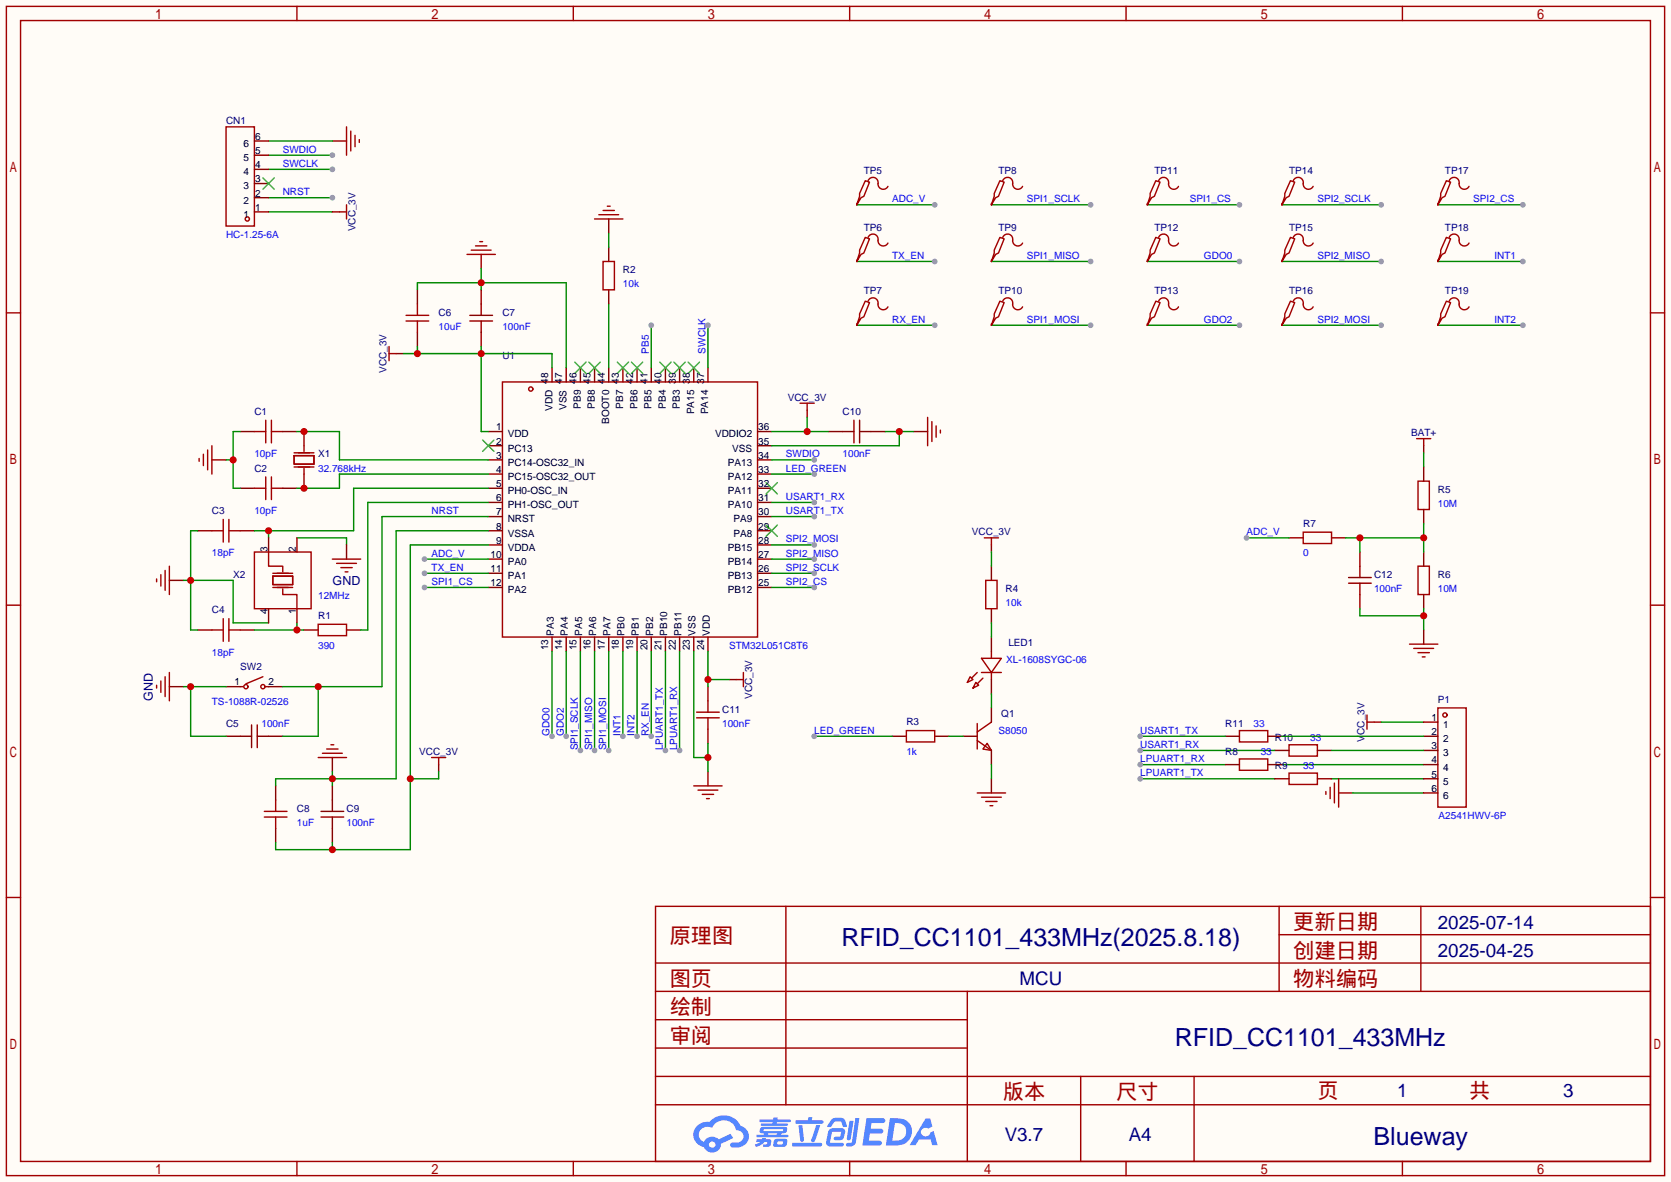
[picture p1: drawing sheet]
<svg xmlns="http://www.w3.org/2000/svg" width="299mm" height="212mm" viewBox="0 0 299 212" stroke-linecap="round" stroke-linejoin="round" font-family="sans-serif">
<path d="M0 0h299.5v211.8h-299.5z" fill="#fffcf7"/>
<g fill="none" stroke="#a10000" stroke-width=".25">
<path d="M1.1 1.1h297.2v209.6h-297.2zM3.7 3.7h292.1v204.5h-292.1zM53.2 1.1v2.6M102.7 1.1v2.6M152.3 1.1v2.6M201.8 1.1v2.6M251.3 1.1v2.6M1.1 56.1h2.6M295.8 56.1h2.5M1.1 108.5h2.6M295.8 108.5h2.5M1.1 160.8h2.6"/>
<path d="M117.5 162.4h178.3v45.8h-178.3zM117.5 177.7h178.3M117.5 172.6h178.3M140.8 162.4v35.6M173.4 177.7v30.5M229.2 162.4v15.3M229.2 167.5h66.6M254.6 162.4v15.3M295.8 160.8h2.5M117.5 182.8h55.9M117.5 198h178.3M117.5 192.9h178.3"/>
<path d="M117.5 187.8h55.9M193.7 192.9v15.3M214 192.9v15.3M53.2 208.2v2.5M102.7 208.2v2.5M152.3 208.2v2.5M201.8 208.2v2.5M251.3 208.2v2.5"/>
</g>
<g fill="#5487ff">
<path d="M155.3 200.4h2.1a.97 .97 0 0 1 1.3 .4 .53 .53 0 0 1-.7 .5h-1.8l-.2 1h1.9a.43 .43 0 0 1 .4 .5 .43 .43 0 0 1-.5 .3h-1.9l-.2 1.3h1.7a.45 .45 0 0 1 .6 .2 .45 .45 0 0 1-.2 .6l-3.2 .1z"/>
<path d="M165.9 200.5h.8l.4 1.4-.7 .4a.82 .82 0 0 0-1.2 .1 .82 .82 0 0 0 .1 1.1 .82 .82 0 0 0 1.2 0l.2-.5 .6-.3 .7 2.5h-.9l-.3-1h-2.1l-.6 1h-1.1z"/>
<path d="M152.2 200.9h.8l-.5 3.2a.36 .36 0 0 1-.4 .3 .36 .36 0 0 1-.3-.4z"/>
<path d="M153.3 200.4h.7l-.6 4.3a1.13 1.13 0 0 1-1.8 .6l.2-.4 .7-.1 .2-.2z"/>
<path d="M149 200.7l.6-.4h1a.77 .77 0 0 1 .9 .6l.3 .9-.2 .2h-.5l-.4-1h-.9a1.3 1.3 0 0 0-.8 .9l-.6 .1-.2-.2z"/>
<path d="M148.6 202.5l.5-.3h1.7a.66 .66 0 0 1 .6 .9l-.1 .4a.81 .81 0 0 1-.9 .9h-.7a.32 .32 0 0 1-.3-.4 .32 .32 0 0 1 .4-.3h.7l.3-.9-1.7 .1-.3 1.9h2.1a.32 .32 0 0 1 .4 .4 .32 .32 0 0 1-.4 .3l-2.3-.1-.5-.3v-.5z"/>
<path d="M142 204.8h5a.33 .33 0 0 1 .3 .4 .33 .33 0 0 1-.3 .3h-4.9l-.2-.2z"/>
<path d="M146.3 201.6h.7l-1 2.9a.36 .36 0 0 1-.4 .2 .36 .36 0 0 1-.3-.3z"/>
<path d="M143.1 201.7h.7l.3 2.6a.34 .34 0 0 1-.3 .3 .34 .34 0 0 1-.4-.2z"/>
<path d="M142.6 200.8h2.2l.1-.4 .1-.2h.6l-.1 .6h1.8a.32 .32 0 0 1 .3 .3 .32 .32 0 0 1-.4 .3h-4.5l-.1-.1z"/>
<path d="M135.6 204.2h.9l.1-.2 .7-.1-.1 .3h.9a.82 .82 0 0 1-.6 1.3h-.7v-.4l.7-.1v-.3h-.5l-.5 .4-1 .4-.2-.4 1-.4h-.8z"/>
<path d="M136.1 200.6h2.5v-.3h.8l-.1 .3h2.2l.2 .3-.2 .2h-2.3v.3h1.8l.2 .2-.2 .2h-4.5l-.2-.2 .1-.2h2l.1-.3h-2.3l-.1-.2z"/>
<path d="M159.5 200.4l-.7 4.9h1.6a2.47 2.47 0 0 0 2.9-1.7 2.47 2.47 0 0 0-1.4-3zM160.4 201.3a1.61 1.61 0 0 1 2 1.4 1.61 1.61 0 0 1-1.8 1.7h-.7z"/>
<path d="M136.3 202.2a.55 .55 0 0 0-.2 .7 .55 .55 0 0 0 .7 .2l.1 .3h-1.3v.4h5.5l.2-.2-.2-.2h-1.2l.2-.3a.7 .7 0 0 0 .8-.2 .7 .7 0 0 0 0-.9h-4.1zM136.9 202.4h3.3l.2 .1-.2 .2h-3.2l-.2-.1zM137.6 203.1h1.7l-.2 .3h-1.4z"/>
<path d="M138.8 204.3a1.05 1.05 0 0 0-.1 1.2 2.91 2.91 0 0 0 2.2-.2 .98 .98 0 0 0 0-1.2h-1.6zM139.4 204.6l.8-.1 .1 .1v.3l-.2 .2h-.8z"/>
<path d="M125 201.7a2.23 2.23 0 0 0-.7 2.3 2.23 2.23 0 0 0 1.8 1.6 1.58 1.58 0 0 0 1.8 .9 1.58 1.58 0 0 0 1.3-1.5l2.2-1-.5-.8-2.1 1a1.65 1.65 0 0 0-2.6 .5 1.45 1.45 0 0 1-.8-2 1.45 1.45 0 0 1 2-.7l.2 .1a2.3 2.3 0 0 1 2.3-1.3 2.3 2.3 0 0 1 2.1 1.7 1.12 1.12 0 0 1 1.2 1.1 1.12 1.12 0 0 1-1.1 1.2h-.7a.45 .45 0 0 0-.6 .3 .45 .45 0 0 0 .5 .6 2.26 2.26 0 0 0 2.9-2.5 2.04 2.04 0 0 0-1.5-1.4 3.3 3.3 0 0 0-5.5-.7l-1.2 .1zM127.1 205.2a.57 .57 0 0 1 1.1 0 .57 .57 0 0 1-1.1 0z"/>
</g>
<g fill="none" stroke="#a10000" stroke-width=".25">
<path d="M72.8 57.5h4M72.8 56.5h4M74.8 54.5v2M74.8 57.5v2.1M108.1 46.9h2v5h-2zM38 79.9v5.1M45.6 77.3h2M47.6 75.3v4.1M48.6 77.3h2.1M48.6 75.3v4.1M90 68.5h45.8v45.7h-45.8zM35.7 82.2v.5"/>
<path d="M36.4 81.4v2M37.2 80.6v3.6M38 95.1h2M40 93.1v4.1M41 95.1h2.1M41 93.1v4.1M45.6 87.5h2M47.6 85.5v4M48.6 85.5v4M48.6 87.5h2.1M38 112.9h2M40 110.9v4"/>
<path d="M41 110.9v4M41 112.9h2.1M57 111.9h5.1v2h-5.1zM47.4 146.4h4M47.4 145.4h4M49.4 143.4v2M49.4 146.4v2.1"/>
<circle cx="95.1" cy="69.7" r=".38"/>
</g>
<g fill="none" stroke="#870000" stroke-width=".25">
<path d="M74.8 51.9v2.6M74.8 59.6v2.5M84.2 57.5h4.1M84.2 56.5h4.1M86.2 51.9v4.6M86.2 57.5v4.6M109.1 44.3v2.6M109.1 51.9v2.6M43.1 77.3h2.5M50.7 77.3h2.5M87.5 77.3h2.5M87.5 79.9h2.5"/>
<path d="M98.9 65.9v2.6M101.5 65.9v2.6M104 65.9v2.6M106.6 65.9v2.6M109.1 65.9v2.6M111.6 65.9v2.6M114.2 65.9v2.6M116.7 65.9v2.6M119.3 65.9v2.6M121.8 65.9v2.6M124.3 65.9v2.6M126.9 65.9v2.6"/>
<path d="M135.8 77.3h2.5M135.8 79.9h2.5M35.4 95.1h2.6M38 82.4h2.5M43.1 87.5h2.5M43.1 95.1h2.5M50.7 87.5h2.5M87.5 82.4h2.5M87.5 85h2.5M87.5 87.5h2.5M87.5 90h2.5M87.5 92.6h2.5"/>
<path d="M87.5 95.1h2.5M87.5 97.7h2.5M135.8 82.4h2.5M135.8 85h2.5M135.8 87.5h2.5M135.8 90h2.5M135.8 92.6h2.5M135.8 95.1h2.5M135.8 97.7h2.5M35.4 112.9h2.6M43.1 112.9h2.5M54.5 112.9h2.5"/>
<path d="M62.1 112.9h2.5M87.5 100.2h2.5M87.5 102.7h2.5M87.5 105.3h2.5M98.9 114.2v2.5M101.5 114.2v2.5M104 114.2v2.5M106.6 114.2v2.5M109.1 114.2v2.5M111.6 114.2v2.5M114.2 114.2v2.5M116.7 114.2v2.5"/>
<path d="M119.3 114.2v2.5M121.8 114.2v2.5M124.3 114.2v2.5M126.9 114.2v2.5M135.8 100.2h2.5M135.8 102.7h2.5M135.8 105.3h2.5M49.4 140.8v2.6M49.4 148.5v2.5"/>
</g>
<g fill="none" stroke="#3c3" stroke-width=".25">
<path d="M86.5 78.9l2 2M88.5 78.9l-2 2M103 64.9l2 2M105 64.9l-2 2M105.5 64.9l2.1 2M107.6 64.9l-2.1 2M110.6 64.9l2 2M112.6 64.9l-2 2M113.2 64.9l2 2M115.2 64.9l-2 2M118.2 64.9l2.1 2M120.3 64.9l-2.1 2"/>
<path d="M120.8 64.9l2 2M122.8 64.9l-2 2M123.3 64.9l2 2M125.3 64.9l-2 2M137.3 94.1l2 2M137.3 86.5l2 2M139.3 94.1l-2 2M139.3 86.5l-2 2"/>
</g>
<path d="M43.1 77.3h-1.3v10.2h1.3M40.5 82.4h1.3" fill="none" stroke="#008700" stroke-width=".25"/>
<circle cx="41.8" cy="82.4" r=".63" fill="#c00"/>
<path d="M45.6 112.9h8.9M53.2 111.6v1.3" fill="none" stroke="#008700" stroke-width=".25"/>
<circle cx="53.2" cy="112.9" r=".63" fill="#c00"/>
<path d="M59.6 25.3h2.5M59.6 38h1.2M30.4 104h2.5" fill="none" stroke="#870000" stroke-width=".25"/>
<path d="M60.8 38h1.3M62.1 22.7v5.1M62.1 36.7v2.5M62.9 23.5v3.6M63.6 24.3v2M64.4 25v.5M28.1 103.8v.5M28.8 103v2M29.6 102.2v3.6M30.4 101.5v5.1" fill="none" stroke="#a10000" stroke-width=".25"/>
<path d="M48.1 25.3h11.5M48.1 38h11.5M48.1 35.4h11.5" fill="none" stroke="#008700" stroke-width=".25"/>
<circle cx="59.6" cy="35.4" r=".51" fill="#999"/>
<path d="M48.1 27.8h11.5" fill="none" stroke="#008700" stroke-width=".25"/>
<circle cx="59.6" cy="27.8" r=".51" fill="#999"/>
<path d="M48.1 30.4h11.5" fill="none" stroke="#008700" stroke-width=".25"/>
<circle cx="59.6" cy="30.4" r=".51" fill="#999"/>
<g fill="none" stroke="#870000" stroke-width=".25">
<path d="M109.1 39.2v2.6M86.2 45.6v2.5M148.5 77.3h4.5M153 75.3v4.1M154.1 77.3h4.5M154.1 75.3v4.1M163.7 77.3h2.5M40.5 132h4.6M45.1 129.9v4.1M46.1 132h4.6M46.1 129.9v4.1M59.6 135.8v2.5"/>
<path d="M124.8 127.6h4.1M124.8 128.7h4.1M126.9 123.1v4.5M126.9 128.7v4.5M126.9 138.3v2.5M57.5 145.4h4.1M57.5 146.4h4.1M59.6 140.8v4.6M59.6 146.4v4.6"/>
</g>
<g fill="none" stroke="#a10000" stroke-width=".25">
<path d="M106.6 39.2h5M107.3 38.5h3.6M108.1 37.7h2M108.8 37h.5M83.7 45.6h5.1M84.5 44.8h3.5M85.2 44.1h2M86 43.3h.5M166.2 74.8v5.1M167 75.6v3.5M167.8 76.3v2.1M168.5 77.1v.5"/>
<path d="M57 135.8h5.1M57.8 135h3.5M58.5 134.2h2.1M59.3 133.5h.5M124.3 140.8h5.1M125.1 141.6h3.6M125.9 142.4h2M126.6 143.1h.5"/>
</g>
<path d="M53.2 77.3h7.6v5.1h26.7M158.6 77.3h5.1M161.2 77.3v2.6h-22.9M87.5 90h-21.6v22.9h-1.3M87.5 85h-26.7v2.5h-7.6" fill="none" stroke="#008700" stroke-width=".25"/>
<circle cx="161.2" cy="77.3" r=".63" fill="#c00"/>
<path d="M124.3 116.7v19.1h2.6M126.9 133.2v5.1" fill="none" stroke="#008700" stroke-width=".25"/>
<circle cx="126.9" cy="135.8" r=".63" fill="#c00"/>
<path d="M87.5 95.1h-16.5v44.5h-21.6v1.2M59.6 138.3v2.5" fill="none" stroke="#008700" stroke-width=".25"/>
<circle cx="59.6" cy="139.6" r=".63" fill="#c00"/>
<path d="M74.8 51.9v-1.2h26.7v15.2M86.2 48.1v3.8" fill="none" stroke="#008700" stroke-width=".25"/>
<circle cx="86.2" cy="50.7" r=".63" fill="#c00"/>
<path d="M109.1 41.8v2.5M109.1 54.5v11.4M126.9 58.3v7.6" fill="none" stroke="#008700" stroke-width=".25"/>
<circle cx="126.9" cy="58.3" r=".51" fill="#999"/>
<path d="M138.3 82.4h7.6" fill="none" stroke="#008700" stroke-width=".25"/>
<circle cx="145.9" cy="82.4" r=".51" fill="#999"/>
<path d="M76.1 100.2h11.4" fill="none" stroke="#008700" stroke-width=".25"/>
<circle cx="76.1" cy="100.2" r=".51" fill="#999"/>
<path d="M76.1 102.7h11.4" fill="none" stroke="#008700" stroke-width=".25"/>
<circle cx="76.1" cy="102.7" r=".51" fill="#999"/>
<path d="M76.1 105.3h11.4" fill="none" stroke="#008700" stroke-width=".25"/>
<circle cx="76.1" cy="105.3" r=".51" fill="#999"/>
<path d="M98.9 116.7v15.3" fill="none" stroke="#008700" stroke-width=".25"/>
<circle cx="98.9" cy="132" r=".51" fill="#999"/>
<path d="M101.5 116.7v15.3" fill="none" stroke="#008700" stroke-width=".25"/>
<circle cx="101.5" cy="132" r=".51" fill="#999"/>
<path d="M104 116.7v17.8" fill="none" stroke="#008700" stroke-width=".25"/>
<circle cx="104" cy="134.5" r=".51" fill="#999"/>
<path d="M106.6 116.7v17.8" fill="none" stroke="#008700" stroke-width=".25"/>
<circle cx="106.6" cy="134.5" r=".51" fill="#999"/>
<path d="M109.1 116.7v17.8" fill="none" stroke="#008700" stroke-width=".25"/>
<circle cx="109.1" cy="134.5" r=".51" fill="#999"/>
<path d="M111.6 116.7v15.3" fill="none" stroke="#008700" stroke-width=".25"/>
<circle cx="111.6" cy="132" r=".51" fill="#999"/>
<path d="M114.2 116.7v15.3" fill="none" stroke="#008700" stroke-width=".25"/>
<circle cx="114.2" cy="132" r=".51" fill="#999"/>
<path d="M116.7 116.7v15.3" fill="none" stroke="#008700" stroke-width=".25"/>
<circle cx="116.7" cy="132" r=".51" fill="#999"/>
<path d="M138.3 105.3h7.6" fill="none" stroke="#008700" stroke-width=".25"/>
<circle cx="145.9" cy="105.3" r=".51" fill="#999"/>
<path d="M138.3 102.7h7.6" fill="none" stroke="#008700" stroke-width=".25"/>
<circle cx="145.9" cy="102.7" r=".51" fill="#999"/>
<path d="M138.3 100.2h7.6" fill="none" stroke="#008700" stroke-width=".25"/>
<circle cx="145.9" cy="100.2" r=".51" fill="#999"/>
<path d="M138.3 97.7h7.6" fill="none" stroke="#008700" stroke-width=".25"/>
<circle cx="145.9" cy="97.7" r=".51" fill="#999"/>
<path d="M138.3 92.6h7.6" fill="none" stroke="#008700" stroke-width=".25"/>
<circle cx="145.9" cy="92.6" r=".51" fill="#999"/>
<path d="M138.3 90h7.6" fill="none" stroke="#008700" stroke-width=".25"/>
<circle cx="145.9" cy="90" r=".51" fill="#999"/>
<path d="M138.3 85h7.6" fill="none" stroke="#008700" stroke-width=".25"/>
<circle cx="145.9" cy="85" r=".51" fill="#999"/>
<path d="M177.7 97.7v1.2M177.7 101.5v2.5M177.7 109.1v2.5M177.7 114.2v2.5M159.9 132h2.5M167.5 132h2.6M172.6 132h2.5M177.7 121.8v2.5M177.7 126.9v2.5M177.7 134.5v2.5M177.7 139.6v2.5" fill="none" stroke="#870000" stroke-width=".25"/>
<g fill="none" stroke="#a10000" stroke-width=".25">
<path d="M176.4 96.4h2.5M177.7 96.4v1.3M175.9 118h3.6l-1.8 2.5zM176.7 104h2v5.1h-2zM177.7 116.7v1.3M162.4 130.9h5.1v2.1h-5.1zM173.9 121.3l.5 .5-1 .5zM174.9 122.3l.5 .5-1 .5zM175.1 120.5l-1 1M175.1 129.7v4.5M175.1 132.7l2.6 1.8M175.9 120.5h3.6"/>
<path d="M176.1 121.5l-1 1.1M176.9 133.2l.8 1.3-1.6-.3zM177.7 120.5v1.3M177.7 129.4l-2.6 1.8M175.1 142.1h5.1M175.9 142.9h3.6M176.7 143.6h2M177.4 144.4h.5"/>
</g>
<path d="M177.7 98.9v2.6M177.7 111.6v2.6M145.9 132h14M170.1 132h2.5M177.7 124.3v2.6M177.7 137v2.6" fill="none" stroke="#008700" stroke-width=".25"/>
<circle cx="145.9" cy="132" r=".51" fill="#999"/>
<path d="M233.6 95.4h5v2h-5zM254.1 86.2h2.1v5.1h-2.1zM254.1 101.5h2.1v5.1h-2.1z" fill="none" stroke="#a10000" stroke-width=".25"/>
<path d="M231 96.4h2.6M238.6 96.4h2.6M243.7 98.9v4.6M255.1 83.7v2.5M255.1 91.3v2.6M255.1 98.9v2.6M241.7 103.5h4M241.7 104.5h4M243.7 104.5v4.6M255.1 106.6v2.5" fill="none" stroke="#870000" stroke-width=".25"/>
<path d="M241.2 96.4h13.9M243.7 96.4v2.5M255.1 93.9v5" fill="none" stroke="#008700" stroke-width=".25"/>
<g fill="#c00">
<circle cx="243.7" cy="96.4" r=".63"/>
<circle cx="255.1" cy="96.4" r=".63"/>
</g>
<path d="M255.1 112.9v2.5" fill="none" stroke="#870000" stroke-width=".25"/>
<path d="M252.6 115.4h5.1M253.4 116.2h3.5M254.1 117h2.1M254.9 117.7h.5" fill="none" stroke="#a10000" stroke-width=".25"/>
<path d="M243.7 109.1v1.3h11.4M255.1 109.1v3.8" fill="none" stroke="#008700" stroke-width=".25"/>
<circle cx="255.1" cy="110.4" r=".63" fill="#c00"/>
<path d="M255.1 79.9v1.3" fill="none" stroke="#870000" stroke-width=".25"/>
<path d="M253.9 78.6h2.5M255.1 78.6v1.3" fill="none" stroke="#a10000" stroke-width=".25"/>
<path d="M223.4 96.4h7.6M255.1 81.2v2.5" fill="none" stroke="#008700" stroke-width=".25"/>
<circle cx="223.4" cy="96.4" r=".51" fill="#999"/>
<path d="M219.6 132h2.5M227.2 132h2.5M228.5 134.5h2.5M236.1 134.5h2.5M246.3 129.4h1.2" fill="none" stroke="#870000" stroke-width=".25"/>
<path d="M222.1 130.9h5.1v2.1h-5.1zM231 133.5h5.1v2h-5.1zM245 128.1v2.6M245 129.4h1.3" fill="none" stroke="#a10000" stroke-width=".25"/>
<path d="M204.3 134.5h24.2M247.5 129.4h7.6" fill="none" stroke="#008700" stroke-width=".25"/>
<circle cx="204.3" cy="134.5" r=".51" fill="#999"/>
<path d="M204.3 132h15.3" fill="none" stroke="#008700" stroke-width=".25"/>
<circle cx="204.3" cy="132" r=".51" fill="#999"/>
<path d="M153.5 36.7h14M229.7 137h25.4M238.6 139.6h16.5M242.4 142.1h12.7" fill="none" stroke="#008700" stroke-width=".25"/>
<path d="M239.9 142.1h2.5" fill="none" stroke="#870000" stroke-width=".25"/>
<path d="M239.9 139.6v5.1M237.6 141.9v.5M238.4 141.1v2M239.1 140.3v3.6" fill="none" stroke="#a10000" stroke-width=".25"/>
<circle cx="167.5" cy="36.7" r=".51" fill="#999"/>
<path d="M153.5 46.9h14" fill="none" stroke="#008700" stroke-width=".25"/>
<circle cx="167.5" cy="46.9" r=".51" fill="#999"/>
<path d="M205.6 36.7h16.5" fill="none" stroke="#008700" stroke-width=".25"/>
<circle cx="222.1" cy="36.7" r=".51" fill="#999"/>
<path d="M177.7 36.7h17.8" fill="none" stroke="#008700" stroke-width=".25"/>
<circle cx="195.5" cy="36.7" r=".51" fill="#999"/>
<path d="M177.7 46.9h17.8" fill="none" stroke="#008700" stroke-width=".25"/>
<circle cx="195.5" cy="46.9" r=".51" fill="#999"/>
<path d="M177.7 58.3h17.8" fill="none" stroke="#008700" stroke-width=".25"/>
<circle cx="195.5" cy="58.3" r=".51" fill="#999"/>
<path d="M205.6 46.9h16.5" fill="none" stroke="#008700" stroke-width=".25"/>
<circle cx="222.1" cy="46.9" r=".51" fill="#999"/>
<path d="M205.6 58.3h16.5" fill="none" stroke="#008700" stroke-width=".25"/>
<circle cx="222.1" cy="58.3" r=".51" fill="#999"/>
<path d="M257.7 36.7h15.2" fill="none" stroke="#008700" stroke-width=".25"/>
<circle cx="272.9" cy="36.7" r=".51" fill="#999"/>
<path d="M229.7 36.7h17.8" fill="none" stroke="#008700" stroke-width=".25"/>
<circle cx="247.5" cy="36.7" r=".51" fill="#999"/>
<path d="M229.7 46.9h17.8" fill="none" stroke="#008700" stroke-width=".25"/>
<circle cx="247.5" cy="46.9" r=".51" fill="#999"/>
<path d="M229.7 58.3h17.8" fill="none" stroke="#008700" stroke-width=".25"/>
<circle cx="247.5" cy="58.3" r=".51" fill="#999"/>
<path d="M257.7 46.9h15.2" fill="none" stroke="#008700" stroke-width=".25"/>
<circle cx="272.9" cy="46.9" r=".51" fill="#999"/>
<path d="M257.7 58.3h15.2" fill="none" stroke="#008700" stroke-width=".25"/>
<circle cx="272.9" cy="58.3" r=".51" fill="#999"/>
<path d="M153.5 58.3h14" fill="none" stroke="#008700" stroke-width=".25"/>
<circle cx="167.5" cy="58.3" r=".51" fill="#999"/>
<path d="M78.6 137v1.3" fill="none" stroke="#870000" stroke-width=".25"/>
<path d="M77.3 135.8h2.6M78.6 135.8v1.2" fill="none" stroke="#a10000" stroke-width=".25"/>
<path d="M87.5 97.7h-14v54.6h-24.1v-1.3M78.6 138.3v1.3h-5.1M59.6 151v1.3" fill="none" stroke="#008700" stroke-width=".25"/>
<g fill="#c00">
<circle cx="73.5" cy="139.6" r=".63"/>
<circle cx="59.6" cy="152.3" r=".63"/>
</g>
<path d="M130.7 121.8h1.3" fill="none" stroke="#870000" stroke-width=".25"/>
<path d="M132 121.8h1.2M133.2 120.5v2.6" fill="none" stroke="#a10000" stroke-width=".25"/>
<path d="M126.9 116.7v6.4M126.9 121.8h3.8" fill="none" stroke="#008700" stroke-width=".25"/>
<circle cx="126.9" cy="121.8" r=".63" fill="#c00"/>
<path d="M144.7 73.5v1.3" fill="none" stroke="#870000" stroke-width=".25"/>
<path d="M143.4 72.3h2.5M144.7 72.3v1.2" fill="none" stroke="#a10000" stroke-width=".25"/>
<path d="M138.3 77.3h10.2M144.7 74.8v2.5" fill="none" stroke="#008700" stroke-width=".25"/>
<circle cx="144.7" cy="77.3" r=".63" fill="#c00"/>
<path d="M71 63.4h1.3" fill="none" stroke="#870000" stroke-width=".25"/>
<path d="M69.7 62.1v2.5M69.7 63.4h1.3" fill="none" stroke="#a10000" stroke-width=".25"/>
<path d="M72.3 63.4h26.6v2.5M74.8 62.1v1.3M86.2 62.1v15.2h1.3" fill="none" stroke="#008700" stroke-width=".25"/>
<g fill="#c00">
<circle cx="74.8" cy="63.4" r=".63"/>
<circle cx="86.2" cy="63.4" r=".63"/>
</g>
<g fill="none" stroke="#a10000" stroke-width=".25">
<path d="M257.7 126.9h5.1v17.8h-5.1z"/>
<circle cx="259" cy="128.1" r=".38"/>
</g>
<path d="M255.1 129.4h2.6M255.1 132h2.6M255.1 134.5h2.6M255.1 137h2.6M255.1 139.6h2.6M255.1 142.1h2.6" fill="none" stroke="#870000" stroke-width=".25"/>
<path d="M116.7 58.3v7.6" fill="none" stroke="#008700" stroke-width=".25"/>
<circle cx="116.7" cy="58.3" r=".51" fill="#999"/>
<path d="M119.3 116.7v17.8" fill="none" stroke="#008700" stroke-width=".25"/>
<circle cx="119.3" cy="134.5" r=".51" fill="#999"/>
<path d="M121.8 116.7v17.8" fill="none" stroke="#008700" stroke-width=".25"/>
<circle cx="121.8" cy="134.5" r=".51" fill="#999"/>
<path d="M204.3 139.6h24.2" fill="none" stroke="#008700" stroke-width=".25"/>
<circle cx="204.3" cy="139.6" r=".51" fill="#999"/>
<path d="M204.3 137h15.3" fill="none" stroke="#008700" stroke-width=".25"/>
<circle cx="204.3" cy="137" r=".51" fill="#999"/>
<path d="M222.1 136h5.1v2h-5.1zM231 138.6h5.1v2h-5.1z" fill="none" stroke="#a10000" stroke-width=".25"/>
<path d="M219.6 137h2.5M227.2 137h2.5M228.5 139.6h2.5M236.1 139.6h2.5" fill="none" stroke="#870000" stroke-width=".25"/>
<path d="M48.1 95.1v1.3M87.5 87.5h-24.1v7.6h-17.8" fill="none" stroke="#008700" stroke-width=".25"/>
<circle cx="48.1" cy="95.1" r=".63" fill="#c00"/>
<path d="M35.4 95.1h-1.2v17.8h1.2M32.9 104h8.9v7.6h6.3" fill="none" stroke="#008700" stroke-width=".25"/>
<circle cx="34.2" cy="104" r=".63" fill="#c00"/>
<path d="M53.2 96.4h8.9v1.3M87.5 92.6h-19v30.5h-17.8M57 123.1v8.9h-6.3" fill="none" stroke="#008700" stroke-width=".25"/>
<g fill="none" stroke="#870000" stroke-width=".25">
<path d="M153.5 36.4v.3M177.7 36.4v.3M205.6 36.4v.3M229.7 36.4v.3M257.7 36.4v.3M153.5 46.6v.3M153.5 58v.3M177.7 46.6v.3M177.7 58v.3M205.6 46.6v.3M205.6 58v.3M229.7 46.6v.3"/>
<path d="M229.7 58v.3M257.7 46.6v.3M257.7 58v.3M62.1 97.7v2.5M40.5 123.1h2.6M48.1 123.1h2.6"/>
</g>
<g fill="none" stroke="#a10000" stroke-width=".25">
<path d="M155.1 32.4l.7 .2-1 2.6-.5 .2-.8 1.3 .6-1.5v-.5zM155.6 32.4a.93 .93 0 0 1 1.1-.6 .93 .93 0 0 1 .7 1.1 .94 .94 0 0 0 .6 1 .94 .94 0 0 0 1.1-.5M179.2 32.4l.8 .2-1.1 2.6-.5 .2-.7 1.3 .5-1.5v-.5zM179.7 32.4a.93 .93 0 0 1 1.1-.6 .93 .93 0 0 1 .7 1.1 .94 .94 0 0 0 .7 1 .94 .94 0 0 0 1.1-.5M207.1 32.4l.8 .2-1 2.6-.5 .2-.8 1.3 .5-1.5v-.5zM207.6 32.4a.93 .93 0 0 1 1.2-.6 .93 .93 0 0 1 .6 1.1 .94 .94 0 0 0 .7 1 .94 .94 0 0 0 1.1-.5M231.3 32.4l.7 .2-1 2.6-.5 .2-.8 1.3 .6-1.5v-.5zM231.8 32.4a.93 .93 0 0 1 1.1-.6 .93 .93 0 0 1 .7 1.1 .94 .94 0 0 0 .6 1 .94 .94 0 0 0 1.1-.5M259.2 32.4l.8 .2-1 2.6-.6 .2-.7 1.3 .5-1.5v-.5zM259.7 32.4a.93 .93 0 0 1 1.1-.6 .93 .93 0 0 1 .7 1.1 .94 .94 0 0 0 .7 1 .94 .94 0 0 0 1.1-.5M155.1 42.5l.7 .3-1 2.5-.5 .3-.8 1.3 .6-1.6v-.5zM155.1 54l.7 .2-1 2.6-.5 .2-.8 1.3 .6-1.5v-.5z"/>
<path d="M155.6 42.5a.93 .93 0 0 1 1.1-.5 .93 .93 0 0 1 .7 1.1 .94 .94 0 0 0 .6 .9 .94 .94 0 0 0 1.1-.4M155.6 54a.93 .93 0 0 1 1.1-.6 .93 .93 0 0 1 .7 1.1 .94 .94 0 0 0 .6 1 .94 .94 0 0 0 1.1-.5M179.2 42.5l.8 .3-1.1 2.5-.5 .3-.7 1.3 .5-1.6v-.5zM179.2 54l.8 .2-1.1 2.6-.5 .2-.7 1.3 .5-1.5v-.5zM179.7 42.5a.93 .93 0 0 1 1.1-.5 .93 .93 0 0 1 .7 1.1 .94 .94 0 0 0 .7 .9 .94 .94 0 0 0 1.1-.4M179.7 54a.93 .93 0 0 1 1.1-.6 .93 .93 0 0 1 .7 1.1 .94 .94 0 0 0 .7 1 .94 .94 0 0 0 1.1-.5M207.1 42.5l.8 .3-1 2.5-.5 .3-.8 1.3 .5-1.6v-.5zM207.1 54l.8 .2-1 2.6-.5 .2-.8 1.3 .5-1.5v-.5zM207.6 42.5a.93 .93 0 0 1 1.2-.5 .93 .93 0 0 1 .6 1.1 .94 .94 0 0 0 .7 .9 .94 .94 0 0 0 1.1-.4M207.6 54a.93 .93 0 0 1 1.2-.6 .93 .93 0 0 1 .6 1.1 .94 .94 0 0 0 .7 1 .94 .94 0 0 0 1.1-.5M231.3 42.5l.7 .3-1 2.5-.5 .3-.8 1.3 .6-1.6v-.5zM231.3 54l.7 .2-1 2.6-.5 .2-.8 1.3 .6-1.5v-.5z"/>
<path d="M231.8 42.5a.93 .93 0 0 1 1.1-.5 .93 .93 0 0 1 .7 1.1 .94 .94 0 0 0 .6 .9 .94 .94 0 0 0 1.1-.4M231.8 54a.93 .93 0 0 1 1.1-.6 .93 .93 0 0 1 .7 1.1 .94 .94 0 0 0 .6 1 .94 .94 0 0 0 1.1-.5M259.2 42.5l.8 .3-1 2.5-.6 .3-.7 1.3 .5-1.6v-.5zM259.2 54l.8 .2-1 2.6-.6 .2-.7 1.3 .5-1.5v-.5zM259.7 42.5a.93 .93 0 0 1 1.1-.5 .93 .93 0 0 1 .7 1.1 .94 .94 0 0 0 .7 .9 .94 .94 0 0 0 1.1-.4M259.7 54a.93 .93 0 0 1 1.1-.6 .93 .93 0 0 1 .7 1.1 .94 .94 0 0 0 .7 1 .94 .94 0 0 0 1.1-.5M59.6 100.2h5M60.3 101h3.6M61.1 101.7h2M61.8 102.5h.6M43.1 123.1h.5M47.1 121.3l-3 1.3"/>
<path d="M47.6 123.1h.5"/>
<circle cx="44.1" cy="123.1" r=".38"/>
<circle cx="47.1" cy="123.1" r=".38"/>
</g>
<circle cx="57" cy="123.1" r=".63" fill="#c00"/>
<path d="M30.4 123.1h2.5" fill="none" stroke="#870000" stroke-width=".25"/>
<path d="M28.1 122.8v.5M28.8 122v2.1M29.6 121.3v3.5M30.4 120.5v5.1" fill="none" stroke="#a10000" stroke-width=".25"/>
<path d="M32.9 123.1h7.6M34.2 123.1v8.9h6.3" fill="none" stroke="#008700" stroke-width=".25"/>
<circle cx="34.2" cy="123.1" r=".63" fill="#c00"/>
<path d="M54.5 77.3v2.6M48.1 96.4v2.5M53.2 96.4v2.5M48.1 109.1v2.5M53.2 109.1v2.5" fill="none" stroke="#870000" stroke-width=".25"/>
<path d="M54.5 79.9v1M45.6 98.9h10.2v10.2h-10.2zM48.1 98.9v2.6h2.6v1M52.7 81.7h3.6v1.5h-3.6zM52.7 83.7h3.6M52.7 81.2h3.6M54.5 83.9v1.1M48.9 103.3h3.6v1.5h-3.6zM48.9 105.3h3.6M48.9 102.7h3.6M50.7 105.5v1.1h2.5v2.5" fill="none" stroke="#a10000" stroke-width=".25"/>
<circle cx="54.5" cy="77.3" r=".63" fill="#c00"/>
<path d="M54.5 85v2.5" fill="none" stroke="#870000" stroke-width=".25"/>
<circle cx="54.5" cy="87.5" r=".63" fill="#c00"/>
<path d="M229.7 132h25.4M238.6 134.5h16.5" fill="none" stroke="#008700" stroke-width=".25"/>
<g fill="none" stroke="#a10000" stroke-width=".25">
<path d="M40.5 22.7h5.1v17.8h-5.1z"/>
<circle cx="44.3" cy="39.2" r=".38"/>
</g>
<path d="M45.6 38h2.5M45.6 35.4h2.5M45.6 32.9h2.5M45.6 30.4h2.5M45.6 27.8h2.5M45.6 25.3h2.5" fill="none" stroke="#870000" stroke-width=".25"/>
<path d="M47.1 31.9l2 2M49.1 31.9l-2 2" fill="none" stroke="#3c3" stroke-width=".25"/>
<g font-size="4.5" fill="#000080">
<text x="150.8" y="169.6">RFID_CC1101_433MHz(2025.8.18)</text>
<text x="210.5" y="187.4">RFID_CC1101_433MHz</text>
<text x="246.2" y="205.2">Blueway</text>
</g>
<g font-size="3.8" fill="#a00000">
<text x="231.8" y="166.5">更新日期</text>
<text x="120" y="169.1">原理图</text>
<text x="231.8" y="171.6">创建日期</text>
<text x="120" y="176.7">图页</text>
<text x="231.8" y="176.7">物料编码</text>
<text x="120" y="181.8">绘制</text>
<text x="120" y="186.9">审阅</text>
<text x="179.7" y="197">版本</text>
<text x="200" y="197">尺寸</text>
<text x="236.1" y="196.8">页</text>
<text x="263.3" y="196.8">共</text>
</g>
<g font-size="3.4" fill="#000080">
<text x="257.7" y="166.4">2025-07-14</text>
<text x="257.7" y="171.5">2025-04-25</text>
<text x="182.7" y="176.6">MCU</text>
<text x="250.4" y="196.7">1</text>
<text x="280.1" y="196.7">3</text>
<text x="180.1" y="204.5">V3.7</text>
<text x="202.3" y="204.5">A4</text>
</g>
<g font-size="2.2" fill="#000080">
<text x="59.6" y="104.8">GND</text>
<text x="27.4" y="125.6" transform="rotate(-90 27.4 125.6)">GND</text>
</g>
<g font-size="1.8" fill="#000080">
<text x="40.5" y="22.3">CN1</text>
<text x="154.8" y="31.2">TP5</text>
<text x="178.9" y="31.2">TP8</text>
<text x="206.9" y="31.2">TP11</text>
<text x="231" y="31.2">TP14</text>
<text x="259" y="31.2">TP17</text>
<text x="63.7" y="41.5" transform="rotate(-90 63.7 41.5)">VCC_3V</text>
<text x="154.8" y="41.3">TP6</text>
<text x="178.9" y="41.3">TP9</text>
<text x="206.9" y="41.3">TP12</text>
<text x="231" y="41.3">TP15</text>
<text x="259" y="41.3">TP18</text>
<text x="111.6" y="48.9">R2</text>
<text x="154.8" y="52.8">TP7</text>
<text x="178.9" y="52.8">TP10</text>
<text x="206.9" y="52.8">TP13</text>
<text x="231" y="52.8">TP16</text>
<text x="259" y="52.8">TP19</text>
<text x="78.6" y="56.6">C6</text>
<text x="90" y="56.6">C7</text>
<text x="90" y="64.4">U1</text>
<text x="69.3" y="66.9" transform="rotate(-90 69.3 66.9)">VCC_3V</text>
<text x="141.2" y="71.8">VCC_3V</text>
<text x="45.6" y="74.4">C1</text>
<text x="151" y="74.3">C10</text>
<text x="57" y="82">X1</text>
<text x="252.9" y="78.2">BAT+</text>
<text x="45.6" y="84.5">C2</text>
<text x="257.7" y="88.3">R5</text>
<text x="38" y="92.1">C3</text>
<text x="174.2" y="95.9">VCC_3V</text>
<text x="233.6" y="94.4">R7</text>
<text x="41.8" y="103.6">X2</text>
<text x="180.2" y="106.1">R4</text>
<text x="246.3" y="103.6">C12</text>
<text x="257.7" y="103.6">R6</text>
<text x="38" y="109.9">C4</text>
<text x="57" y="110.9">R1</text>
<text x="180.7" y="115.8">LED1</text>
<text x="43.1" y="120.1">SW2</text>
<text x="134.8" y="125.3" transform="rotate(-90 134.8 125.3)">VCC_3V</text>
<text x="257.7" y="125.9">P1</text>
<text x="40.5" y="130.2">C5</text>
<text x="129.4" y="127.7">C11</text>
<text x="162.4" y="130">R3</text>
<text x="179.5" y="128.4">Q1</text>
<text x="219.6" y="130.2">R11</text>
<text x="75.1" y="135.3">VCC_3V</text>
<text x="219.6" y="135.3">R8</text>
<text x="228.5" y="132.8">R10</text>
<text x="228.5" y="137.9">R9</text>
<text x="244.5" y="132.9" transform="rotate(-90 244.5 132.9)">VCC_3V</text>
<text x="53.2" y="145.5">C8</text>
<text x="62.1" y="145.5">C9</text>
</g>
<g font-size="1.8">
<text x="43.7" y="28.9">5</text>
<text x="43.7" y="26.3">6</text>
<text x="45.7" y="27.6">5</text>
<text x="45.7" y="25.1">6</text>
<text x="43.7" y="33.9">3</text>
<text x="43.7" y="31.4">4</text>
<text x="45.7" y="35.2">2</text>
<text x="45.7" y="32.7">3</text>
<text x="45.7" y="30.1">4</text>
<text x="43.7" y="39">1</text>
<text x="43.7" y="36.5">2</text>
<text x="45.7" y="37.8">1</text>
<text x="98.2" y="68.8" transform="rotate(-90 98.2 68.8)">48</text>
<text x="100.8" y="68.8" transform="rotate(-90 100.8 68.8)">47</text>
<text x="103.3" y="68.8" transform="rotate(-90 103.3 68.8)">46</text>
<text x="105.9" y="68.8" transform="rotate(-90 105.9 68.8)">45</text>
<text x="108.4" y="68.8" transform="rotate(-90 108.4 68.8)">44</text>
<text x="110.9" y="68.8" transform="rotate(-90 110.9 68.8)">43</text>
<text x="113.5" y="68.8" transform="rotate(-90 113.5 68.8)">42</text>
<text x="116" y="68.8" transform="rotate(-90 116 68.8)">41</text>
<text x="118.6" y="68.8" transform="rotate(-90 118.6 68.8)">40</text>
<text x="121.1" y="68.8" transform="rotate(-90 121.1 68.8)">39</text>
<text x="123.6" y="68.8" transform="rotate(-90 123.6 68.8)">38</text>
<text x="126.2" y="68.8" transform="rotate(-90 126.2 68.8)">37</text>
<text x="88.9" y="77.1">1</text>
<text x="99" y="73.7" transform="rotate(-90 99 73.7)">VDD</text>
<text x="101.5" y="73.5" transform="rotate(-90 101.5 73.5)">VSS</text>
<text x="104.1" y="73.3" transform="rotate(-90 104.1 73.3)">PB9</text>
<text x="106.6" y="73.3" transform="rotate(-90 106.6 73.3)">PB8</text>
<text x="109.2" y="76" transform="rotate(-90 109.2 76)">BOOT0</text>
<text x="111.7" y="73.3" transform="rotate(-90 111.7 73.3)">PB7</text>
<text x="114.2" y="73.3" transform="rotate(-90 114.2 73.3)">PB6</text>
<text x="116.8" y="73.3" transform="rotate(-90 116.8 73.3)">PB5</text>
<text x="119.3" y="73.3" transform="rotate(-90 119.3 73.3)">PB4</text>
<text x="121.9" y="73.3" transform="rotate(-90 121.9 73.3)">PB3</text>
<text x="124.4" y="74.3" transform="rotate(-90 124.4 74.3)">PA15</text>
<text x="126.9" y="74.3" transform="rotate(-90 126.9 74.3)">PA14</text>
<text x="135.9" y="77.1">36</text>
<text x="88.9" y="79.7">2</text>
<text x="88.9" y="82.2">3</text>
<text x="91" y="78.4">VDD</text>
<text x="91" y="80.9">PC13</text>
<text x="91" y="83.5">PC14-OSC32_IN</text>
<text x="128.1" y="78.4">VDDIO2</text>
<text x="130.4" y="83.5">PA13</text>
<text x="131.2" y="80.9">VSS</text>
<text x="135.9" y="82.2">34</text>
<text x="135.9" y="79.7">35</text>
<text x="88.9" y="84.7">4</text>
<text x="88.9" y="87.3">5</text>
<text x="88.9" y="89.8">6</text>
<text x="91" y="86">PC15-OSC32_OUT</text>
<text x="91" y="88.6">PH0-OSC_IN</text>
<text x="130.4" y="88.6">PA11</text>
<text x="130.4" y="86">PA12</text>
<text x="135.9" y="89.8">31</text>
<text x="135.9" y="87.3">32</text>
<text x="135.9" y="84.7">33</text>
<text x="88.9" y="92.4">7</text>
<text x="88.9" y="94.9">8</text>
<text x="91" y="91.1">PH1-OSC_OUT</text>
<text x="91" y="93.6">NRST</text>
<text x="130.4" y="91.1">PA10</text>
<text x="131.4" y="93.6">PA9</text>
<text x="135.9" y="94.9">29</text>
<text x="135.9" y="92.4">30</text>
<text x="47.9" y="98.9" transform="rotate(-90 47.9 98.9)">3</text>
<text x="53" y="98.9" transform="rotate(-90 53 98.9)">2</text>
<text x="87.9" y="100">10</text>
<text x="88.9" y="97.4">9</text>
<text x="91" y="96.2">VSSA</text>
<text x="91" y="98.7">VDDA</text>
<text x="91" y="101.3">PA0</text>
<text x="130.4" y="101.3">PB14</text>
<text x="130.4" y="98.7">PB15</text>
<text x="131.4" y="96.2">PA8</text>
<text x="135.9" y="100">27</text>
<text x="135.9" y="97.4">28</text>
<text x="87.9" y="102.5">11</text>
<text x="87.9" y="105.1">12</text>
<text x="91" y="103.8">PA1</text>
<text x="91" y="106.3">PA2</text>
<text x="130.4" y="106.3">PB12</text>
<text x="130.4" y="103.8">PB13</text>
<text x="135.9" y="105.1">25</text>
<text x="135.9" y="102.5">26</text>
<text x="47.9" y="110.1" transform="rotate(-90 47.9 110.1)">4</text>
<text x="53" y="110.1" transform="rotate(-90 53 110.1)">1</text>
<text x="99.2" y="113.9" transform="rotate(-90 99.2 113.9)">PA3</text>
<text x="101.8" y="113.9" transform="rotate(-90 101.8 113.9)">PA4</text>
<text x="104.3" y="113.9" transform="rotate(-90 104.3 113.9)">PA5</text>
<text x="106.9" y="113.9" transform="rotate(-90 106.9 113.9)">PA6</text>
<text x="109.4" y="113.9" transform="rotate(-90 109.4 113.9)">PA7</text>
<text x="111.9" y="113.9" transform="rotate(-90 111.9 113.9)">PB0</text>
<text x="114.5" y="113.9" transform="rotate(-90 114.5 113.9)">PB1</text>
<text x="117" y="113.9" transform="rotate(-90 117 113.9)">PB2</text>
<text x="119.6" y="113.9" transform="rotate(-90 119.6 113.9)">PB10</text>
<text x="122.1" y="113.9" transform="rotate(-90 122.1 113.9)">PB11</text>
<text x="124.6" y="113.9" transform="rotate(-90 124.6 113.9)">VSS</text>
<text x="127.2" y="113.9" transform="rotate(-90 127.2 113.9)">VDD</text>
<text x="98.2" y="116.5" transform="rotate(-90 98.2 116.5)">13</text>
<text x="100.8" y="116.5" transform="rotate(-90 100.8 116.5)">14</text>
<text x="103.3" y="116.5" transform="rotate(-90 103.3 116.5)">15</text>
<text x="105.9" y="116.5" transform="rotate(-90 105.9 116.5)">16</text>
<text x="108.4" y="116.5" transform="rotate(-90 108.4 116.5)">17</text>
<text x="110.9" y="116.5" transform="rotate(-90 110.9 116.5)">18</text>
<text x="113.5" y="116.5" transform="rotate(-90 113.5 116.5)">19</text>
<text x="116" y="116.5" transform="rotate(-90 116 116.5)">20</text>
<text x="118.6" y="116.5" transform="rotate(-90 118.6 116.5)">21</text>
<text x="121.1" y="116.5" transform="rotate(-90 121.1 116.5)">22</text>
<text x="123.6" y="116.5" transform="rotate(-90 123.6 116.5)">23</text>
<text x="126.2" y="116.5" transform="rotate(-90 126.2 116.5)">24</text>
<text x="42.1" y="122.8">1</text>
<text x="48.1" y="122.8">2</text>
<text x="256.6" y="129.2">1</text>
<text x="256.6" y="131.7">2</text>
<text x="258.6" y="130.5">1</text>
<text x="256.6" y="134.3">3</text>
<text x="256.6" y="136.8">4</text>
<text x="258.6" y="133">2</text>
<text x="258.6" y="135.5">3</text>
<text x="256.6" y="139.4">5</text>
<text x="256.6" y="141.9">6</text>
<text x="258.6" y="138.1">4</text>
<text x="258.6" y="140.6">5</text>
<text x="258.6" y="143.2">6</text>
</g>
<g font-size="1.8" fill="#00f">
<text x="50.7" y="27.4">SWDIO</text>
<text x="50.7" y="29.9">SWCLK</text>
<text x="50.7" y="35">NRST</text>
<text x="159.9" y="36.3">ADC_V</text>
<text x="184" y="36.3">SPI1_SCLK</text>
<text x="213.2" y="36.3">SPI1_CS</text>
<text x="236.1" y="36.3">SPI2_SCLK</text>
<text x="264" y="36.3">SPI2_CS</text>
<text x="40.5" y="42.6">HC-1.25-6A</text>
<text x="159.9" y="46.4">TX_EN</text>
<text x="184" y="46.4">SPI1_MISO</text>
<text x="215.8" y="46.4">GDO0</text>
<text x="236.1" y="46.4">SPI2_MISO</text>
<text x="267.8" y="46.4">INT1</text>
<text x="111.6" y="51.5">10k</text>
<text x="78.6" y="59.1">10uF</text>
<text x="90" y="59.1">100nF</text>
<text x="159.9" y="57.8">RX_EN</text>
<text x="184" y="57.8">SPI1_MOSI</text>
<text x="215.8" y="57.8">GDO2</text>
<text x="236.1" y="57.8">SPI2_MOSI</text>
<text x="267.8" y="57.8">INT2</text>
<text x="116.3" y="63.4" transform="rotate(-90 116.3 63.4)">PB5</text>
<text x="126.4" y="63.4" transform="rotate(-90 126.4 63.4)">SWCLK</text>
<text x="45.6" y="82">10pF</text>
<text x="140.8" y="82">SWDIO</text>
<text x="151" y="82">100nF</text>
<text x="57" y="84.5">32.768kHz</text>
<text x="140.8" y="89.6">USART1_RX</text>
<text x="140.8" y="84.5">LED_GREEN</text>
<text x="45.6" y="92.1">10pF</text>
<text x="77.3" y="92.1">NRST</text>
<text x="140.8" y="92.1">USART1_TX</text>
<text x="223.4" y="95.9">ADC_V</text>
<text x="257.7" y="90.9">10M</text>
<text x="38" y="99.7">18pF</text>
<text x="77.3" y="99.8">ADC_V</text>
<text x="140.8" y="99.8">SPI2_MISO</text>
<text x="140.8" y="97.2">SPI2_MOSI</text>
<text x="233.6" y="99.7">0</text>
<text x="57" y="107.4">12MHz</text>
<text x="77.3" y="102.3">TX_EN</text>
<text x="77.3" y="104.8">SPI1_CS</text>
<text x="140.8" y="104.8">SPI2_CS</text>
<text x="140.8" y="102.3">SPI2_SCLK</text>
<text x="246.3" y="106.1">100nF</text>
<text x="257.7" y="106.1">10M</text>
<text x="180.2" y="108.6">10k</text>
<text x="38" y="117.5">18pF</text>
<text x="57" y="116.2">390</text>
<text x="130.7" y="116.3">STM32L051C8T6</text>
<text x="180.3" y="118.8">XL-1608SYGC-06</text>
<text x="38" y="126.4">TS-1088R-02526</text>
<text x="46.9" y="130.2">100nF</text>
<text x="98.5" y="132" transform="rotate(-90 98.5 132)">GDO0</text>
<text x="101" y="132" transform="rotate(-90 101 132)">GDO2</text>
<text x="111.2" y="132" transform="rotate(-90 111.2 132)">INT1</text>
<text x="113.7" y="132" transform="rotate(-90 113.7 132)">INT2</text>
<text x="116.3" y="132" transform="rotate(-90 116.3 132)">RX_EN</text>
<text x="129.4" y="130.2">100nF</text>
<text x="145.9" y="131.5">LED_GREEN</text>
<text x="178.9" y="131.5">S8050</text>
<text x="204.3" y="131.5">USART1_TX</text>
<text x="224.7" y="130.2">33</text>
<text x="103.6" y="134.5" transform="rotate(-90 103.6 134.5)">SPI1_SCLK</text>
<text x="106.1" y="134.5" transform="rotate(-90 106.1 134.5)">SPI1_MISO</text>
<text x="108.6" y="134.5" transform="rotate(-90 108.6 134.5)">SPI1_MOSI</text>
<text x="118.8" y="134.5" transform="rotate(-90 118.8 134.5)">LPUART1_TX</text>
<text x="121.3" y="134.5" transform="rotate(-90 121.3 134.5)">LPUART1_RX</text>
<text x="162.4" y="135.3">1k</text>
<text x="204.3" y="134">USART1_RX</text>
<text x="204.3" y="136.6">LPUART1_RX</text>
<text x="225.9" y="135.3">33</text>
<text x="233.6" y="137.9">33</text>
<text x="234.8" y="132.8">33</text>
<text x="204.3" y="139.1">LPUART1_TX</text>
<text x="53.2" y="148">1uF</text>
<text x="62.1" y="148">100nF</text>
<text x="257.8" y="146.7">A2541HWV-6P</text>
</g>
</svg>
